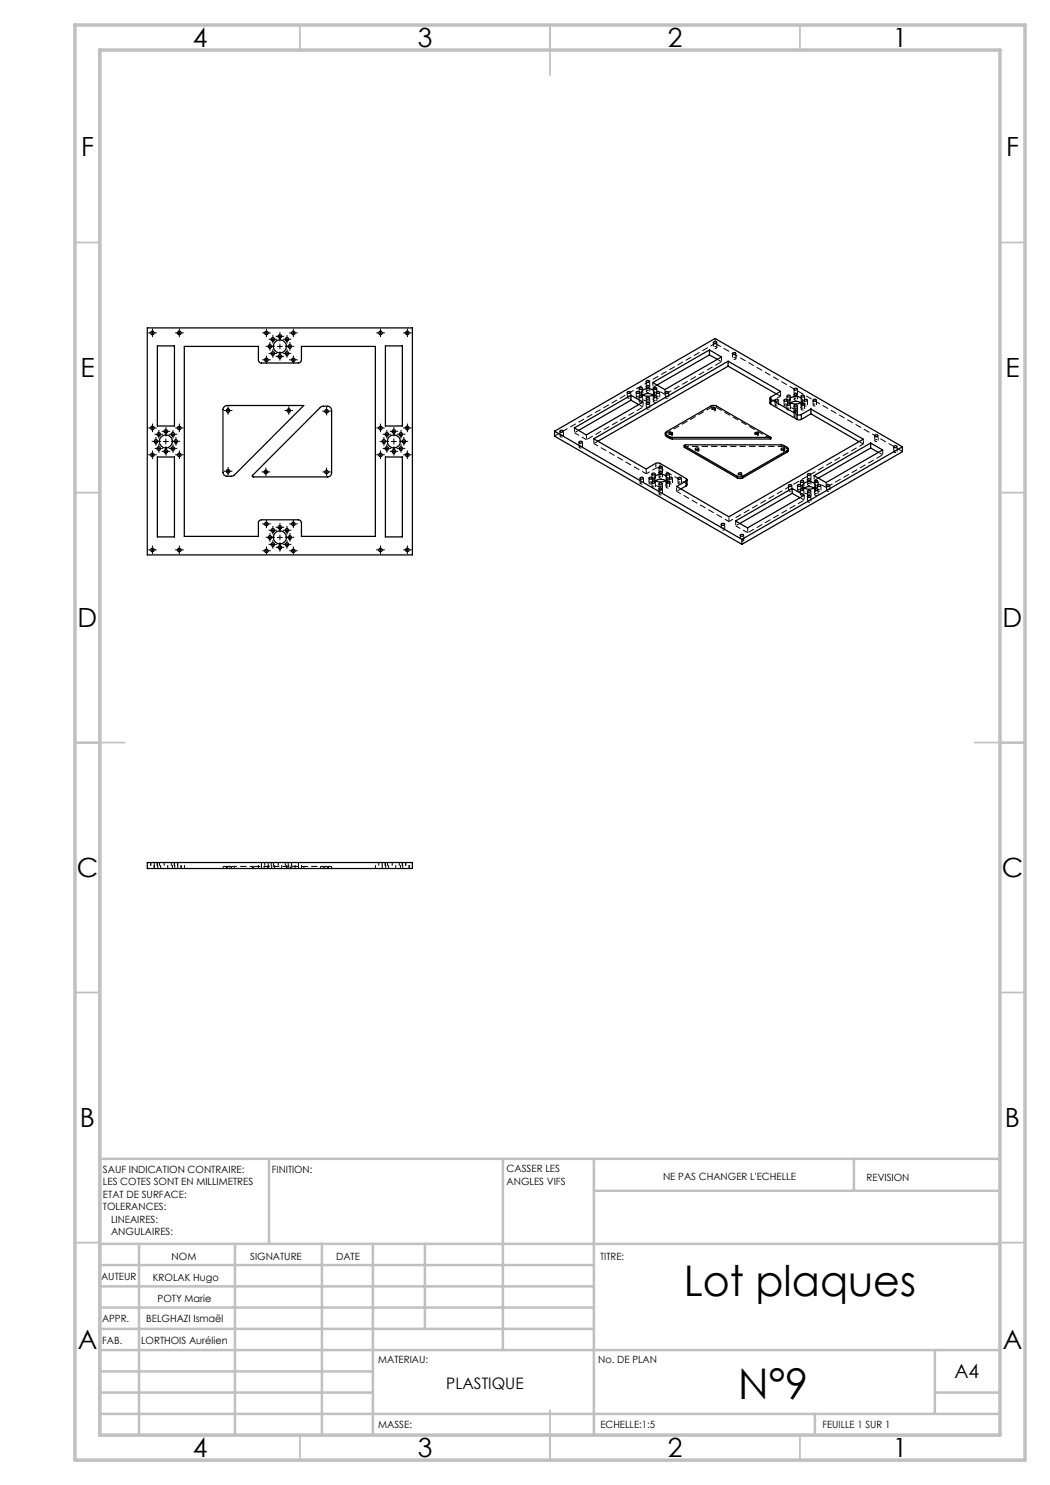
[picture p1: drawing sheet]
<svg xmlns="http://www.w3.org/2000/svg" width="210mm" height="297mm" viewBox="0 0 210 297" stroke-linecap="round" stroke-linejoin="round" font-family="sans-serif">
<g fill="none" stroke="#000" stroke-width=".2" stroke-dasharray="1.3 .6" stroke-dashoffset=".6" stroke-linecap="butt">
<path d="M128.6 79a.55 .55 0 0 0-.3 .5 .55 .55 0 0 0 .4 .5M131.2 96.1a.55 .55 0 0 0-.4 .5 .55 .55 0 0 0 .4 .5M142.2 81.5l.6-.1 .5 .1M156.3 89.3h-19.2M158.2 80.5a.55 .55 0 0 0-.3 .5 .55 .55 0 0 0 .3 .5M160.9 97.6a.55 .55 0 0 0-.4 .5 .55 .55 0 0 0 .4 .5M30.1 172.5v1.2M30.2 172.5v1.2M30.8 173.7v-1.2M30.8 172.5v1.2M30.9 173.7v-1.2M31.4 172.5v1.2"/>
<path d="M31.5 172.5v1.2M31.5 173.7v-1.2M31.9 172.5v1.2M32.1 173.7v-1.2M32.8 172.5v1.2M33.5 173.7v-1.2M34.3 172.5v1.2M34.5 173.7v-1.2M34.8 172.5v1.2M34.9 172.5v1.2M35 173.7v-1.2M35.5 172.5v1.2"/>
<path d="M35.5 173.7v-1.2M36.2 173.7v-1.2M36.9 173.7v-1.2M51.7 173.7v-1.2M52.3 173.7v-1.2M52.3 172.5v1.2M53 172.5v1.2M53.6 172.5v1.2M53.7 173.7v-1.2M54.2 172.5v1.2M54.3 173.7v-1.2M54.7 172.5v1.2"/>
<path d="M54.9 173.7v-1.2M55.6 172.5v1.2M56.3 173.7v-1.2M57.1 172.5v1.2M57.3 173.7v-1.2M57.6 172.5v1.2M57.8 173.7v-1.2M58.3 172.5v1.2M58.3 173.7v-1.2M59 173.7v-1.2M59.7 172.5v1.2M59.7 173.7v-1.2"/>
<path d="M60.3 173.7v-1.2M75.1 173.7v-1.2M75.8 172.5v1.2M76.4 172.5v1.2M76.5 173.7v-1.2M77 172.5v1.2M77.1 172.5v1.2M77.1 173.7v-1.2M77.5 172.5v1.2M77.7 173.7v-1.2M78.4 172.5v1.2M79.1 173.7v-1.2"/>
<path d="M79.9 172.5v1.2M80.1 173.7v-1.2M80.4 172.5v1.2M80.5 172.5v1.2M80.6 173.7v-1.2M81.1 172.5v1.2M81.8 173.7v-1.2"/>
</g>
<g fill="none" stroke="#000" stroke-width=".2" stroke-dasharray="1.3 .6" stroke-linecap="butt">
<path d="M128.7 80a1.55 1.55 0 0 0 2.2-.5l-.3-.5M131.2 97.1a1.55 1.55 0 0 0 2.2-.5l-.3-.5M133.1 87l.2-.4M133.3 86.6v-.3M133.8 86.6v.4M134.5 87v-.4M136.9 89.4l.2-.1M137.1 89.3v-.3M137.2 96.7l.2 .2M139.1 89.8v.3M139.8 90.1v-.3M142.2 81.2v.3"/>
<path d="M142.4 81.7v.3M143.1 82v-.3M143.3 81.5v-.3M147.7 94.7v.4M148.4 95.1v-.4M151 86.6v.4M151.7 87v-.4M154 80.6l.2-.2M156.2 89.8v.3M156.3 89v.3M156.3 89.3l.5 .1M156.8 89.4v-.3"/>
<path d="M156.9 90.1v-.3M157.4 89.5v.3M157.4 89.8l.3 .3M158.2 81.5a1.55 1.55 0 0 0 2.3-.5l-.4-.5M160.9 98.6a1.55 1.55 0 0 0 2.2-.5l-.3-.5M180.5 90.3l-37.5-21.6M44.6 173.7v-.4M45.3 173.3v.4M45.4 173.3v.4M45.4 173.7v-.4M46 173.7v-.4M46.3 173.7v-.4"/>
<path d="M46.3 173.3h.6M46.9 173.3v.4M50.5 173.3h.2M50.5 173.3v.4M50.5 173.7v-.4M50.7 173.3v.4M52.8 173.3v.4M53.5 173.7v-.4M57.4 173.3v.4M58.1 173.7v-.4M60.8 173.3v.4M64.1 173.3v.4"/>
<path d="M64.7 173.7v-.4M65 173.3v.4M65.5 173.7v-.4M65.5 173.3v.4M65.7 173.7v-.4M66.3 173.3v.4"/>
</g>
<path d="M131.2 93.6l.4-.1 .4 .1M157.4 89.8l-.6-.4M145.8 104.3l26.9-15.5M44.6 173.3h.8M45.4 173.3h.9M65.5 173.3h.8" fill="none" stroke="#000" stroke-width=".2" stroke-dasharray="1.3 .6" stroke-dashoffset=".4" stroke-linecap="butt"/>
<path d="M134.4 86.8l.1 .1a.33 .33 0 0 1-.3 .3 .33 .33 0 0 1-.4-.3l.2-.1M139.6 89.9l.1 .1a.33 .33 0 0 1-.3 .3 .33 .33 0 0 1-.3-.3l.1-.1M143 81.8l.1 .1a.33 .33 0 0 1-.3 .3 .33 .33 0 0 1-.4-.3l.1-.1M148.2 94.9l.1 .1a.33 .33 0 0 1-.3 .3 .33 .33 0 0 1-.3-.3l.1-.1M151.5 86.8l.2 .1a.33 .33 0 0 1-.4 .3 .33 .33 0 0 1-.3-.3l.1-.1M156.8 89.9l.1 .1a.33 .33 0 0 1-.3 .3 .33 .33 0 0 1-.3-.3l.1-.1M46.9 173.3h3.6" fill="none" stroke="#000" stroke-width=".2" stroke-dasharray="1.3 .6" stroke-dashoffset=".7" stroke-linecap="butt"/>
<path d="M50.7 173.3h14.8" fill="none" stroke="#000" stroke-width=".2" stroke-dasharray="1.3 .6" stroke-dashoffset="-.1" stroke-linecap="butt"/>
<g fill="none" stroke="#000" stroke-width=".25">
<path d="M29.5 65.6h53v45.4h-53zM31.5 69.2h3.4v16h-3.4zM36.9 69.3h14.8v2.7a.6 .6 0 0 0 .6 .6h7.4a.6 .6 0 0 0 .6-.6v-2.7h14.8v38h-14.8v-2.7a.6 .6 0 0 0-.6-.6h-7.4a.6 .6 0 0 0-.6 .6v2.7h-14.8zM77.1 69.2h3.4v16h-3.4zM125.5 78.3l.6 .1a.3 .3 0 0 1-.3 .3 .3 .3 0 0 1-.3-.4zM126.2 79.1v.9M127.3 78.3h.3l.3 .1a.3 .3 0 0 1-.3 .3 .3 .3 0 0 1-.3-.4zM127.8 77.6a.35 .35 0 0 1 .4-.1 .35 .35 0 0 1 .3 .2 .35 .35 0 0 1-.4 .2 .35 .35 0 0 1-.3-.3zM127.9 79.2l.3-.1 .3 .1a.32 .32 0 0 1-.3 .3 .32 .32 0 0 1-.4-.3zM128.4 78.2a1.71 1.71 0 0 1 2.4 .1 1.11 1.11 0 0 1-1.5 .9 .83 .83 0 0 1-.9-1zM128.6 79a1.87 1.87 0 0 1 2 0M129.3 76.2a.3 .3 0 0 1 .3-.1 .3 .3 0 0 1 .2 .3h-.5z"/>
<path d="M129.3 79.6a.3 .3 0 0 1 .3-.2 .3 .3 0 0 1 .2 .4h-.5zM129.3 77.3a.35 .35 0 0 1 .3-.2 .35 .35 0 0 1 .3 .3 .34 .34 0 0 1-.4 .2 .34 .34 0 0 1-.2-.3zM130.6 76.5l11.3-6.5 2.4 1.4-11.3 6.5zM130.7 77.6a.35 .35 0 0 1 .3-.1 .35 .35 0 0 1 .3 .2 .35 .35 0 0 1-.4 .2 .35 .35 0 0 1-.2-.3zM130.7 79.2l.3-.1 .3 .1a.32 .32 0 0 1-.3 .3 .32 .32 0 0 1-.3-.3zM131.3 78.3h.3l.3 .1a.32 .32 0 0 1-.3 .3 .32 .32 0 0 1-.3-.3zM133.1 78.3h.3l.3 .1a.32 .32 0 0 1-.3 .3 .32 .32 0 0 1-.3-.3zM141.9 70v1M141.9 71l-10.5 6M141.9 71l1.5 .9M142.7 68.4a.31 .31 0 0 1 .4-.1 .31 .31 0 0 1 .2 .4h-.5zM145.6 72.2l10.5 6.1-1.9 1.1a.24 .24 0 0 0-.2 .2 .24 .24 0 0 0 .2 .3"/>
<path d="M145.6 72.2l-26.9 15.6 10.5 6 1.9-1.1 .7-.1 5.4 3.1a.26 .26 0 0 1 .2 .3 .26 .26 0 0 1-.2 .2M145.6 72.2v1M145.6 73.2l-26 15M145.6 73.2l9.7 5.6M146.5 70.7a.35 .35 0 0 1 .4-.2 .35 .35 0 0 1 .2 .3 .35 .35 0 0 1-.3 .1 .35 .35 0 0 1-.3-.2zM154 79.6v1l.2 .3M154.2 79.9l5.2 3M154.2 79.9v1M155 80a.35 .35 0 0 1 .4-.2 .35 .35 0 0 1 .2 .3 .35 .35 0 0 1-.3 .2 .35 .35 0 0 1-.3-.3zM156.8 80a.35 .35 0 0 1 .4-.2 .35 .35 0 0 1 .2 .3 .35 .35 0 0 1-.3 .2 .35 .35 0 0 1-.3-.3zM157.5 79.1a.28 .28 0 0 1 .4-.1 .28 .28 0 0 1 .1 .4h-.5l-.1-.2zM158 79.6a1.72 1.72 0 0 1 2.4 .3 1.11 1.11 0 0 1-1.5 .9 .8 .8 0 0 1-1-1z"/>
<path d="M158.8 77.8a.3 .3 0 0 1 .4-.2 .3 .3 0 0 1 .2 .4h-.5zM158.9 78.7h.2l.4 .1a.32 .32 0 0 1-.4 .3 .32 .32 0 0 1-.3-.3zM160.3 79.1a.28 .28 0 0 1 .4-.1 .28 .28 0 0 1 .1 .4h-.5l-.1-.2zM160.8 80a.36 .36 0 0 1 .4-.2 .36 .36 0 0 1 .3 .3 .35 .35 0 0 1-.4 .2 .35 .35 0 0 1-.3-.3zM162.6 80a.36 .36 0 0 1 .4-.2 .36 .36 0 0 1 .3 .3 .35 .35 0 0 1-.4 .2 .35 .35 0 0 1-.3-.3zM31.5 91.4h3.4v16h-3.4zM44.8 81.3l.6-.2h15.3l-13.9 13.9-.4 .2h-1a.78 .78 0 0 1-.8-.7v-12.6zM64.1 81.5l.5-.3h.9a.85 .85 0 0 1 .8 .9v12.5a.78 .78 0 0 1-.8 .8h-14.9l-.2-.2zM77.1 91.4h3.4v16h-3.4zM110.9 86.3l32.1-18.6 37.5 21.7M110.9 86.3l37.5 21.6M110.9 86.3v.9l37.5 21.7"/>
<path d="M112 86.2a.35 .35 0 0 1 .4-.2 .35 .35 0 0 1 .2 .3 .35 .35 0 0 1-.3 .2 .35 .35 0 0 1-.3-.3zM114.9 85.6l11.3-6.5 2.4 1.3-11.3 6.6zM115.8 88.4a.35 .35 0 0 1 .4-.2 .35 .35 0 0 1 .3 .3 .35 .35 0 0 1-.4 .1 .35 .35 0 0 1-.3-.2zM126.2 80l-10.5 6.1M126.2 80l1.5 .9M128 95.6a.35 .35 0 0 1 .4-.2 .35 .35 0 0 1 .3 .3 .35 .35 0 0 1-.4 .1 .35 .35 0 0 1-.3-.2zM129.3 80.6a.35 .35 0 0 1 .3-.1 .35 .35 0 0 1 .3 .2 .35 .35 0 0 1-.4 .2 .35 .35 0 0 1-.2-.3zM129.8 95.6a.35 .35 0 0 1 .4-.2 .35 .35 0 0 1 .3 .3 .35 .35 0 0 1-.4 .1 .35 .35 0 0 1-.3-.2zM130.5 96.3l.6 .1a.34 .34 0 0 1-.4 .3 .34 .34 0 0 1-.3-.3zM130.5 94.7a.28 .28 0 0 1 .3-.1 .28 .28 0 0 1 .2 .4h-.5l-.1-.2zM131.1 95.2a1.72 1.72 0 0 1 2.3 .3 1.13 1.13 0 0 1-1.5 .9 .83 .83 0 0 1-1-1zM131.2 96.1a1.81 1.81 0 0 1 1.9 0"/>
<path d="M131.8 96.7a.38 .38 0 0 1 .4-.1 .38 .38 0 0 1 .3 .3 .38 .38 0 0 1-.4 .1 .38 .38 0 0 1-.3-.3zM131.8 93.3a.38 .38 0 0 1 .4-.1 .38 .38 0 0 1 .3 .3 .38 .38 0 0 1-.4 .1 .38 .38 0 0 1-.3-.3zM131.9 94.3l.6 .1a.3 .3 0 0 1-.4 .3 .3 .3 0 0 1-.2-.4zM131.9 97.7l.6 .1a.3 .3 0 0 1-.4 .2 .3 .3 0 0 1-.2-.3zM133.1 86.6v.5l.2 .2M133.2 94.8a.32 .32 0 0 1 .4-.2 .32 .32 0 0 1 .2 .4h-.5zM133.2 96.4a.39 .39 0 0 1 .7 .1 .39 .39 0 0 1-.7-.1zM133.3 87a.35 .35 0 0 1-.2-.3 .35 .35 0 0 1 .2-.4l9-5.2h.4h.5l11 6.4M133.3 87l.6 .3M133.3 87v.3M133.3 87.3l.6 .4M133.8 95.6a.35 .35 0 0 1 .4-.2 .35 .35 0 0 1 .2 .3 .35 .35 0 0 1-.3 .1 .35 .35 0 0 1-.3-.2z"/>
<path d="M133.8 86.6a.36 .36 0 0 1 .4-.2 .36 .36 0 0 1 .3 .3 .35 .35 0 0 1-.4 .2 .35 .35 0 0 1-.3-.3zM133.9 87.3l.6 .2M133.9 87.7l.6 .1M133.9 87.3v.4M133.9 86.8h.5M134.5 87.5h19.7M134.5 87.5v.3M135.6 95.6a.35 .35 0 0 1 .4-.2 .35 .35 0 0 1 .2 .3 .35 .35 0 0 1-.3 .1 .35 .35 0 0 1-.3-.2zM136.8 89.1l.1 .4M136.9 89.2l-.1-.1 .3-.1h19.2l1.1 .5a.35 .35 0 0 1 .3 .3 .35 .35 0 0 1-.3 .3M136.9 89.2l10.5 6M136.9 89.2v.3"/>
<path d="M136.9 89.5l10.5 6.1M137.2 96.2v1M137.2 97.2l-1 .6M137.4 96v1l-.2 .2M139.1 89.6l.6 .1a.34 .34 0 0 1-.3 .3 .34 .34 0 0 1-.3-.3zM139.2 90h.4M142.5 81.6l.2-.1 .4 .1a.32 .32 0 0 1-.4 .3 .32 .32 0 0 1-.3-.3zM142.5 81.9h.4M147.4 95.6l.4 .1 .8-.1M147.4 95.2l.4 .2 .8-.2M147.4 95.2v.4M147.7 94.6l.3-.1 .3 .2a.32 .32 0 0 1-.3 .3 .32 .32 0 0 1-.3-.3z"/>
<path d="M147.8 94.9h.4M148.6 95.2v.4M151 86.6a.38 .38 0 0 1 .4-.2 .38 .38 0 0 1 .3 .3 .38 .38 0 0 1-.4 .2 .38 .38 0 0 1-.3-.3zM151.1 86.8h.4M154.2 87.5v.3h-19.7M154.2 80.9l5.2 3M156.2 89.7a.31 .31 0 0 1 .4-.1 .31 .31 0 0 1 .2 .4h-.5zM156.4 90h.4M157.4 80.8a.35 .35 0 0 1 .4-.2 .35 .35 0 0 1 .2 .3 .35 .35 0 0 1-.3 .2 .35 .35 0 0 1-.3-.3zM157.4 90.1l-8.8 5.1M157.4 90.1v.3M157.4 90.4l-8.8 5.2"/>
<path d="M157.7 89.8v.4l-.3 .2M157.7 97a.38 .38 0 0 1 .4-.1 .38 .38 0 0 1 .3 .3 .38 .38 0 0 1-.4 .1 .38 .38 0 0 1-.3-.3zM158.2 80.5a1.87 1.87 0 0 1 1.9 0M158.4 97.7v1M158.4 98.7l-10.4 6M158.4 98.7l1.6 .9M158.8 81.1a.31 .31 0 0 1 .4-.1 .31 .31 0 0 1 .2 .3h-.5zM158.9 82.1l.2-.1 .4 .2a.32 .32 0 0 1-.4 .2 .32 .32 0 0 1-.3-.2zM159.4 82.9l.3 .1 .6-.1M159.4 83.9l.3 .1 .6-.1M159.4 82.9v1M159.5 97a.38 .38 0 0 1 .4-.1 .38 .38 0 0 1 .3 .3 .38 .38 0 0 1-.4 .1 .38 .38 0 0 1-.3-.3z"/>
<path d="M160.1 96.2a.35 .35 0 0 1 .4-.1 .35 .35 0 0 1 .2 .3 .35 .35 0 0 1-.4 .1 .35 .35 0 0 1-.2-.3zM160.1 97.9a.3 .3 0 0 1 .4-.2 .3 .3 0 0 1 .2 .4h-.5zM160.2 80.8a.35 .35 0 0 1 .4-.2 .35 .35 0 0 1 .3 .3 .35 .35 0 0 1-.4 .2 .35 .35 0 0 1-.3-.3zM160.3 82.9v1M160.6 96.8a1.71 1.71 0 0 1 2.5 .1 1.07 1.07 0 0 1-1.5 .9 .83 .83 0 0 1-1-1zM160.8 97.6a2.1 2.1 0 0 1 2 0M161.5 94.8a.35 .35 0 0 1 .4-.1 .35 .35 0 0 1 .2 .3 .35 .35 0 0 1-.3 .1 .35 .35 0 0 1-.3-.3zM161.5 98.2a.35 .35 0 0 1 .4-.2 .35 .35 0 0 1 .2 .4 .35 .35 0 0 1-.3 .1 .35 .35 0 0 1-.3-.3zM161.6 99.2a.28 .28 0 0 1 .4-.1 .28 .28 0 0 1 .1 .3h-.5l-.1-.1zM161.6 95.8l.2-.1 .3 .2a.32 .32 0 0 1-.3 .3 .32 .32 0 0 1-.3-.3zM162.2 81.8l10.4 6-26.8 15.6-10.5-6.1 1.9-1.1M162.2 81.8l-1.9 1.1"/>
<path d="M162.2 81.8v1M162.2 82.8l9.6 5.5M162.2 82.8l-1.9 1.1M162.8 95.1l11.3-6.5 2.4 1.4-11.3 6.5zM162.9 97.9a.3 .3 0 0 1 .4-.2 .3 .3 0 0 1 .2 .4h-.5zM162.9 96.2a.35 .35 0 0 1 .4-.1 .35 .35 0 0 1 .2 .3 .35 .35 0 0 1-.3 .1 .35 .35 0 0 1-.3-.3zM163.5 97a.31 .31 0 0 1 .4-.1 .31 .31 0 0 1 .2 .4h-.5zM165.3 97a.31 .31 0 0 1 .4-.1 .31 .31 0 0 1 .2 .4h-.5zM174.1 88.6v1M174.1 89.6l-10.4 6M174.1 89.6l1.6 .9M175 87h.5a.26 .26 0 0 1-.2 .3 .26 .26 0 0 1-.3-.3z"/>
<path d="M178.8 89.2a.28 .28 0 0 1 .4-.1 .28 .28 0 0 1 .1 .4h-.5l-.1-.1zM180.5 89.4l-32.1 18.5M180.5 89.4v.9l-32.1 18.6M144.3 104.8a.38 .38 0 0 1 .3-.2 .38 .38 0 0 1 .3 .3 .38 .38 0 0 1-.4 .2 .38 .38 0 0 1-.2-.3zM147.1 104.2l11.3-6.5 2.4 1.4-11.3 6.5zM148.1 106.9h.3l.3 .1a.32 .32 0 0 1-.3 .3 .32 .32 0 0 1-.3-.3zM148.4 107.9v1M29.5 172.5h53v1.2h-53z"/>
<circle cx="30.5" cy="66.6" r=".35"/>
<circle cx="35.9" cy="66.6" r=".36"/>
<circle cx="53.3" cy="66.6" r=".36"/>
<circle cx="53.3" cy="72" r=".36"/>
<circle cx="54" cy="69.3" r=".35"/>
<circle cx="54.6" cy="67.9" r=".35"/>
<circle cx="54.6" cy="70.7" r=".35"/>
<circle cx="56" cy="67.3" r=".35"/>
<circle cx="56" cy="69.3" r="1.3"/>
<circle cx="56" cy="71.3" r=".35"/>
<circle cx="57.4" cy="67.9" r=".35"/>
<circle cx="57.4" cy="70.7" r=".35"/>
<circle cx="58" cy="69.3" r=".35"/>
<circle cx="58.7" cy="66.6" r=".35"/>
<circle cx="58.7" cy="72" r=".35"/>
<circle cx="76.1" cy="66.6" r=".34"/>
<circle cx="81.5" cy="66.6" r=".35"/>
<circle cx="30.5" cy="85.6" r=".35"/>
<circle cx="30.5" cy="91" r=".35"/>
<circle cx="31.2" cy="88.3" r=".35"/>
<circle cx="31.7" cy="89.7" r=".35"/>
<circle cx="31.8" cy="86.9" r=".34"/>
<circle cx="33.2" cy="88.3" r="1.3"/>
<circle cx="33.2" cy="90.3" r=".36"/>
<circle cx="33.2" cy="86.3" r=".36"/>
<circle cx="34.6" cy="89.7" r=".36"/>
<circle cx="34.6" cy="86.9" r=".35"/>
<circle cx="35.2" cy="88.3" r=".35"/>
<circle cx="35.9" cy="85.6" r=".35"/>
<circle cx="35.9" cy="91" r=".35"/>
<circle cx="45.6" cy="94.3" r=".35"/>
<circle cx="45.6" cy="82.1" r=".35"/>
<circle cx="53.2" cy="94.4" r=".35"/>
<circle cx="57.7" cy="82.1" r=".35"/>
<circle cx="65.3" cy="82.3" r=".36"/>
<circle cx="65.3" cy="94.4" r=".36"/>
<circle cx="76.1" cy="85.6" r=".35"/>
<circle cx="76.1" cy="91" r=".35"/>
<circle cx="76.8" cy="88.3" r=".35"/>
<circle cx="77.4" cy="89.7" r=".35"/>
<circle cx="77.4" cy="86.9" r=".34"/>
<circle cx="78.8" cy="88.3" r="1.31"/>
<circle cx="78.8" cy="90.3" r=".35"/>
<circle cx="78.8" cy="86.3" r=".35"/>
<circle cx="80.2" cy="89.7" r=".35"/>
<circle cx="80.2" cy="86.9" r=".34"/>
<circle cx="80.8" cy="88.3" r=".35"/>
<circle cx="81.4" cy="85.6" r=".35"/>
<circle cx="81.5" cy="91" r=".35"/>
<circle cx="30.5" cy="110" r=".35"/>
<circle cx="35.9" cy="110" r=".36"/>
<circle cx="53.3" cy="110.2" r=".36"/>
<circle cx="53.3" cy="104.8" r=".35"/>
<circle cx="54" cy="107.5" r=".35"/>
<circle cx="54.6" cy="106.1" r=".35"/>
<circle cx="54.6" cy="108.9" r=".35"/>
<circle cx="56" cy="107.5" r="1.31"/>
<circle cx="56" cy="109.5" r=".35"/>
<circle cx="56" cy="105.5" r=".35"/>
<circle cx="57.4" cy="108.9" r=".35"/>
<circle cx="57.4" cy="106.1" r=".35"/>
<circle cx="58" cy="107.5" r=".35"/>
<circle cx="58.7" cy="110.2" r=".35"/>
<circle cx="58.7" cy="104.8" r=".34"/>
<circle cx="76.1" cy="110" r=".35"/>
<circle cx="81.5" cy="110" r=".35"/>
</g>
<g fill="none" stroke="#000" stroke-width=".2" stroke-dasharray="1.3 .6" stroke-dashoffset=".9" stroke-linecap="butt">
<path d="M125.6 79.6l.5-.1a.33 .33 0 0 0-.3-.3 .33 .33 0 0 0-.3 .3l.1 .1M127.4 79.6l.5-.1a.33 .33 0 0 0-.3-.3 .33 .33 0 0 0-.3 .3l.1 .1M127.9 78.8l.6-.1a.33 .33 0 0 0-.3-.3 .33 .33 0 0 0-.3 .3v.1M129.4 78.4h.5a.33 .33 0 0 0-.3-.3 .33 .33 0 0 0-.3 .3h.1M129.4 77.4l.5-.1a.33 .33 0 0 0-.3-.2 .33 .33 0 0 0-.3 .2l.1 .1M130.8 78.8l.5-.1a.33 .33 0 0 0-.3-.3 .33 .33 0 0 0-.3 .3l.1 .1M131.4 79.6l.5-.1a.33 .33 0 0 0-.3-.3 .33 .33 0 0 0-.3 .3l.1 .1M133.2 79.6l.5-.1a.33 .33 0 0 0-.3-.3 .33 .33 0 0 0-.3 .3l.1 .1M143.3 69.3l-.6 .1a.33 .33 0 0 0 .3 .3 .33 .33 0 0 0 .4-.3l-.1-.1M147.1 71.5l-.6 .1a.33 .33 0 0 0 .3 .3 .33 .33 0 0 0 .4-.3l-.1-.1M158.9 80l.6-.1a.33 .33 0 0 0-.3-.3 .33 .33 0 0 0-.4 .3l.1 .1M158.9 78.9h.6a.33 .33 0 0 0-.3-.3 .33 .33 0 0 0-.4 .3h.1"/>
<path d="M112.1 87.3h.6a.33 .33 0 0 0-.4-.3 .33 .33 0 0 0-.3 .3h.1M115.9 89.5h.6a.33 .33 0 0 0-.3-.3 .33 .33 0 0 0-.4 .3h.1M127.9 80.4l.6-.1a.33 .33 0 0 0-.3-.2 .33 .33 0 0 0-.3 .2v.1M128.1 96.7h.6a.33 .33 0 0 0-.4-.3 .33 .33 0 0 0-.3 .3h.1M129.4 81.8l.5-.1a.33 .33 0 0 0-.3-.3 .33 .33 0 0 0-.3 .3l.1 .1M129.4 80.7h.5a.33 .33 0 0 0-.3-.3 .33 .33 0 0 0-.3 .3h.1M129.9 96.7h.6a.33 .33 0 0 0-.4-.3 .33 .33 0 0 0-.3 .3h.1M130.5 97.6l.6-.1a.33 .33 0 0 0-.4-.3 .33 .33 0 0 0-.3 .3l.1 .1M130.5 95.9h.6a.33 .33 0 0 0-.4-.3 .33 .33 0 0 0-.3 .3h.1M130.8 80.4l.5-.1a.33 .33 0 0 0-.3-.2 .33 .33 0 0 0-.3 .2l.1 .1M131.9 98.9h.6a.33 .33 0 0 0-.4-.3 .33 .33 0 0 0-.3 .3h.1M131.9 97.9l.6-.1a.33 .33 0 0 0-.4-.3 .33 .33 0 0 0-.3 .3l.1 .1"/>
<path d="M131.9 95.6l.6-.1a.33 .33 0 0 0-.4-.3 .33 .33 0 0 0-.3 .3l.1 .1M131.9 94.5h.6a.33 .33 0 0 0-.4-.3 .33 .33 0 0 0-.3 .3h.1M133.3 97.6l.6-.1a.33 .33 0 0 0-.3-.3 .33 .33 0 0 0-.4 .3l.1 .1M133.3 95.9h.6a.33 .33 0 0 0-.3-.3 .33 .33 0 0 0-.4 .3h.1M133.9 96.7h.6a.33 .33 0 0 0-.4-.3 .33 .33 0 0 0-.3 .3h.1M135.7 96.7h.6a.33 .33 0 0 0-.4-.3 .33 .33 0 0 0-.3 .3h.1M155.1 81.1h.6a.33 .33 0 0 0-.3-.3 .33 .33 0 0 0-.4 .3h.1M156.9 81.1h.6a.33 .33 0 0 0-.3-.3 .33 .33 0 0 0-.4 .3h.1M157.5 82l.6-.1a.33 .33 0 0 0-.4-.3 .33 .33 0 0 0-.3 .3l.1 .1M157.5 80.3h.6a.33 .33 0 0 0-.4-.3 .33 .33 0 0 0-.3 .3h.1M157.8 98.2l.6-.1a.33 .33 0 0 0-.4-.2 .33 .33 0 0 0-.3 .2l.1 .1M158.9 83.3h.6a.33 .33 0 0 0-.3-.3 .33 .33 0 0 0-.4 .3h.1"/>
<path d="M158.9 82.3l.6-.1a.33 .33 0 0 0-.3-.2 .33 .33 0 0 0-.4 .2l.1 .1M159.6 98.2l.6-.1a.33 .33 0 0 0-.4-.2 .33 .33 0 0 0-.3 .2l.1 .1M160.2 99h.6a.33 .33 0 0 0-.4-.3 .33 .33 0 0 0-.3 .3h.1M160.2 97.4l.6-.1a.33 .33 0 0 0-.4-.3 .33 .33 0 0 0-.3 .3l.1 .1M160.3 82l.6-.1a.33 .33 0 0 0-.3-.3 .33 .33 0 0 0-.4 .3l.1 .1M160.3 80.3h.6a.33 .33 0 0 0-.3-.3 .33 .33 0 0 0-.4 .3h.1M160.9 81.1h.6a.33 .33 0 0 0-.3-.3 .33 .33 0 0 0-.4 .3h.1M161.6 99.4l.6-.1a.33 .33 0 0 0-.4-.3 .33 .33 0 0 0-.3 .3l.1 .1M161.6 97.1l.6-.1a.33 .33 0 0 0-.4-.3 .33 .33 0 0 0-.3 .3l.1 .1M161.6 96l.6-.1a.33 .33 0 0 0-.4-.2 .33 .33 0 0 0-.3 .2l.1 .1M162.7 81.1h.6a.33 .33 0 0 0-.3-.3 .33 .33 0 0 0-.4 .3h.1M163 99h.6a.33 .33 0 0 0-.3-.3 .33 .33 0 0 0-.4 .3h.1"/>
<path d="M163 97.4l.6-.1a.33 .33 0 0 0-.3-.3 .33 .33 0 0 0-.4 .3l.1 .1M163.6 98.2l.6-.1a.33 .33 0 0 0-.4-.2 .33 .33 0 0 0-.3 .2l.1 .1M165.4 98.2l.6-.1a.33 .33 0 0 0-.4-.2 .33 .33 0 0 0-.3 .2l.1 .1M175 88.3l.6-.1a.33 .33 0 0 0-.3-.3 .33 .33 0 0 0-.3 .3v.1M178.8 90.5l.6-.1a.33 .33 0 0 0-.3-.3 .33 .33 0 0 0-.3 .3v.1M144.8 105.7h-.5a.33 .33 0 0 0 .3 .3 .33 .33 0 0 0 .3-.3h-.1M148.7 107.9h-.6a.33 .33 0 0 0 .3 .3 .33 .33 0 0 0 .3-.3M161.6 100.4l.6-.1a.33 .33 0 0 0-.4-.2 .33 .33 0 0 0-.3 .2l.1 .1"/>
</g>
<path d="M130.6 77.5l2.4 1.4M143 68.7l-32.1 18.5M114.9 86.6l2.4 1.3M162.8 96.1l2.4 1.4M147.1 105.2l2.4 1.4" fill="none" stroke="#000" stroke-width=".2" stroke-dasharray="1.3 .6" stroke-dashoffset=".2" stroke-linecap="butt"/>
<g fill="none" stroke="#000" stroke-width=".2" stroke-dasharray="1.3 .6" stroke-dashoffset=".5" stroke-linecap="butt">
<path d="M125.5 78.5v1M126.2 79.5v-1M127.3 78.5v1M127.8 79.3v1M127.8 77.7v.9M128 79.5v-1M128.3 78.5v1M128.5 78.6v-.9M129.3 79.6v1M129.3 77.3v1M129.3 76.3v1M130 78.3v-1"/>
<path d="M130 77.3v-1M130.6 76.5v1M130.7 79.3v1M130.7 77.7v.9M130.9 79.5v-1M131.3 78.5v1M131.4 78.6v-.9M131.4 77l-.8 .5M132 79.5v-1M133 77.9v1M133.1 78.5v1M133.8 79.5v-1"/>
<path d="M142.7 68.5v1M143 67.7v1M143.4 69.5v-1M144.3 71.4v.9M144.3 72.3l-.8-.4M146.5 70.7v1M147.2 71.7v-1M156.1 79.2v-.9M156.1 79.2l-.8-.4M157.4 79.2v1M158.8 78.9v.9M158.8 77.8v1"/>
<path d="M159.5 79.8v-.9M159.5 78.8v-1M160.2 79.2v1M112 86.2v1M112.7 87.2v-1M114.9 85.6v1M115.7 86.1l-.8 .5M115.8 88.4v1M116.5 89.4v-1M117.3 87v.9M118.8 88.7v-1M119.6 88.2l-.8 .5"/>
<path d="M128 95.6v1M128.5 80.3v-1M128.6 80.4v1M128.6 81.4l-.8-.5M128.7 96.6v-1M129.2 94.8l2-1.2M129.2 94.8v-1M129.3 80.7v.9M129.8 95.6v1M130 81.6v-.9M130 80.6v-1M130.4 96.4v1"/>
<path d="M130.4 94.8v1M130.5 96.6v-1M130.8 95.6v1M131.1 97.4v-1M131.1 95.8v-1M131.2 92.7v.9M131.4 80.3v-1M131.8 97.8v1M131.8 96.8v.9M131.8 94.5v.9M131.8 93.4v1M132 93.6l5.2 3.1"/>
<path d="M132 93.6v-.9M132.5 98.8v-1M132.5 97.7v-.9M132.5 95.4v-.9M132.5 94.4v-1M133.2 96.4v1M133.2 94.8v1M133.4 96.6v-1M133.8 95.6v1M133.9 97.4v-1M133.9 95.8v-1M134.5 96.6v-1"/>
<path d="M135.3 98.3v-1M135.6 95.6v1M136.2 97.8l-.9 .5M136.3 96.6v-1M137.2 95.7v1M154.2 80.4v-1M154.2 80.4l1.9-1.2M155 80v1M155.7 81v-1M156.8 80v1M157.4 80.8v1M157.5 81v-1"/>
<path d="M157.7 97.1v1M157.9 80v1M158.1 81.8v-1M158.1 80.2v-1M158.4 98.1v-1M158.8 82.2v1M158.8 81.2v1M159.5 97.1v1M159.5 83.2v-1M159.5 82.2v-1M160.1 97.9v1M160.1 96.3v.9"/>
<path d="M160.2 98.1v-1M160.2 80.8v1M160.5 81v-1M160.5 97.1v1M160.8 98.9v-1M160.8 97.2v-.9M160.8 80v1M160.9 99v1M160.9 81.8v-1M160.9 80.2v-1M161.5 99.3v1M161.5 98.2v1"/>
<path d="M161.5 95.9v1M161.5 94.9v1M161.5 81v-1M162.2 99.2v-1M162.2 96.9v-1M162.2 95.9v-1M162.6 80v1M162.8 95.1v1M162.9 97.9v1M162.9 96.3v.9M163.1 98.1v-1M163.3 81v-1"/>
<path d="M163.5 97.1v1M163.6 98.9v-1M163.6 97.2v-.9M163.7 95.6l-.9 .5M164.2 98.1v-1M165.2 96.5v1M165.3 97.1v1M166 98.1v-1M172.7 88.8v-1M172.7 88.8l-.9-.5M174.9 87.1v1M175.6 88.1v-1"/>
<path d="M176.5 90v1M176.5 91l-.8-.5M178.7 89.3v1M179.4 90.3v-1M144.2 104.8v1M144.9 105.8v-1M145.8 104.3v-1M147.1 104.2v1M148 104.7l-.9 .5M148.1 107v1M148.8 108v-1M149.5 105.6v1"/>
<path d="M160.9 100l-.9-.5M162.2 100.3v-1"/>
</g>
<path d="M133 78.9l11.3-6.6M117.3 87.9l11.3-6.5M165.2 97.5l11.3-6.5M149.5 106.6l11.4-6.6" fill="none" stroke="#000" stroke-width=".2" stroke-dasharray="1.3 .6" stroke-dashoffset="-.2" stroke-linecap="butt"/>
<path d="M118.8 88.7l10.4 6.1M135.3 98.3l10.5 6M142.2 81.5l-8.9 5.1" fill="none" stroke="#000" stroke-width=".2" stroke-dasharray="1.3 .6" stroke-dashoffset=".3" stroke-linecap="butt"/>
<path d="M154.2 87.8l-10.9-6.3" fill="none" stroke="#000" stroke-width=".2" stroke-dasharray="1.3 .6" stroke-dashoffset=".1" stroke-linecap="butt"/>
<g fill="none" stroke="#000" stroke-width=".2" stroke-dasharray="30.5 1.3 1.3 1.3" stroke-linecap="butt">
<path d="M30 66.6h-.4M30.5 66.1v-.4M30.5 67.1v.3M31 66.6h.3M35.4 66.6h-.4M35.9 66.1v-.4M35.9 67.1v.3M36.4 66.6h.3M52.8 66.6h-.3M52.8 72h-.3M53.3 66.1v-.4M53.3 67.1v.3"/>
<path d="M53.3 71.5v-.4M53.3 72.5v.3M53.5 69.3h-.4M53.8 66.6h.4M53.8 72h.4M54 68.8v-.4M54 69.8v.3M54.1 70.7h-.4M54.1 67.9h-.4M54.5 69.3h.3M54.6 70.2v-.4M54.6 71.2v.3"/>
<path d="M54.6 67.4v-.4M54.6 68.4v.3M55 69.3h-.8M55.1 70.7h.3M55.1 67.9h.3M55.5 67.3h-.4M55.5 71.3h-.4M56 68.3v-.8M56 70.3v.8M56 66.8v-.4M56 67.8v.3M56 70.8v-.4"/>
<path d="M56 71.8v.3M56.5 67.3h.3M56.5 71.3h.3M56.9 67.9h-.3M56.9 70.7h-.3M57 69.3h.8M57.4 67.4v-.4M57.4 68.4v.3M57.4 70.2v-.4M57.4 71.2v.3M57.5 69.3h-.4M57.9 67.9h.4"/>
<path d="M57.9 70.7h.4M58 68.8v-.4M58 69.8v.3M58.2 66.6h-.4M58.2 72h-.4M58.5 69.3h.3M58.7 66.1v-.4M58.7 67.1v.3M58.7 71.5v-.4M58.7 72.5v.3M59.2 66.6h.3M59.2 72h.3"/>
<path d="M75.6 66.6h-.3M76.1 66.1v-.4M76.1 67.1v.3M76.6 66.6h.4M81 66.6h-.4M81.5 66.1v-.4M81.5 67.1v.3M82 66.6h.3M30 85.6h-.3M30 91h-.3M30.5 85.1v-.4M30.5 86.1v.3"/>
<path d="M30.5 90.5v-.4M30.5 91.5v.3M30.7 88.3h-.4M31 85.6h.4M31 91h.4M31.2 87.8v-.4M31.2 88.8v.3M31.3 89.7h-.4M31.3 86.9h-.4M31.7 88.3h.3M31.8 89.2v-.4M31.8 90.2v.3"/>
<path d="M31.8 86.4v-.4M31.8 87.4v.3M32.2 88.3h-.8M32.3 89.7h.3M32.3 86.9h.3M32.7 86.3h-.4M32.7 90.3h-.4M33.2 87.3v-.8M33.2 89.3v.8M33.2 85.8v-.4M33.2 86.8v.3M33.2 89.8v-.4"/>
<path d="M33.2 90.8v.3M33.7 86.3h.3M33.7 90.3h.3M34.1 86.9h-.3M34.1 89.7h-.3M34.2 88.3h.8M34.6 86.4v-.4M34.6 87.4v.3M34.6 89.2v-.4M34.6 90.2v.3M34.7 88.3h-.4M35.1 86.9h.4"/>
<path d="M35.1 89.7h.4M35.2 87.8v-.4M35.2 88.8v.3M35.4 85.6h-.4M35.4 91h-.4M35.7 88.3h.3M35.9 85.1v-.4M35.9 86.1v.3M35.9 90.5v-.4M35.9 91.5v.3M36.4 85.6h.3M36.4 91h.3"/>
<path d="M45.1 94.2h-.3M45.1 82.1h-.3M45.6 93.7v-.3M45.6 94.7v.4M45.6 81.6v-.4M45.6 82.6v.3M46.1 94.2h.4M46.1 82.1h.4M52.7 94.4h-.4M53.2 93.9v-.4M53.2 94.9v.3M53.7 94.4h.3"/>
<path d="M57.3 82.1h-.4M57.8 81.6v-.4M57.8 82.6v.3M58.3 82.1h.3M64.8 82.2h-.3M64.8 94.4h-.3M65.3 81.7v-.3M65.3 82.7v.4M65.3 93.9v-.4M65.3 94.9v.3M65.8 82.2h.4M65.8 94.4h.4"/>
<path d="M75.6 85.6h-.3M75.6 91h-.3M76.1 85.1v-.4M76.1 86.1v.3M76.1 90.5v-.4M76.1 91.5v.3M76.3 88.3h-.4M76.6 85.6h.4M76.6 91h.4M76.8 87.8v-.4M76.8 88.8v.3M76.9 89.7h-.4"/>
<path d="M76.9 86.9h-.4M77.3 88.3h.3M77.4 89.2v-.4M77.4 90.2v.3M77.4 86.4v-.4M77.4 87.4v.3M77.8 88.3h-.8M77.9 89.7h.3M77.9 86.9h.3M78.3 86.3h-.4M78.3 90.3h-.4M78.8 87.3v-.8"/>
<path d="M78.8 89.3v.8M78.8 85.8v-.4M78.8 86.8v.3M78.8 89.8v-.4M78.8 90.8v.3M79.3 86.3h.3M79.3 90.3h.3M79.7 86.9h-.3M79.7 89.7h-.3M79.8 88.3h.8M80.2 86.4v-.4M80.2 87.4v.3"/>
<path d="M80.2 89.2v-.4M80.2 90.2v.3M80.3 88.3h-.4M80.7 86.9h.4M80.7 89.7h.4M80.8 87.8v-.4M80.8 88.8v.3M81 85.6h-.4M81 91h-.4M81.3 88.3h.3M81.5 85.1v-.4M81.5 86.1v.3"/>
<path d="M81.5 90.5v-.4M81.5 91.5v.3M82 85.6h.3M82 91h.3M30 110h-.4M30.5 109.5v-.4M30.5 110.5v.3M31 110h.3M35.4 110h-.4M35.9 109.5v-.4M35.9 110.5v.3M36.4 110h.3"/>
<path d="M52.8 104.8h-.3M52.8 110.1h-.3M53.3 104.3v-.4M53.3 105.3v.3M53.3 109.6v-.3M53.3 110.6v.4M53.5 107.5h-.4M53.8 104.8h.4M53.8 110.1h.4M54 107v-.4M54 108v.3M54.1 108.9h-.4"/>
<path d="M54.1 106h-.4M54.5 107.5h.3M54.6 108.4v-.4M54.6 109.4v.3M54.6 105.5v-.3M54.6 106.5v.4M55 107.5h-.8M55.1 108.9h.3M55.1 106h.3M55.5 105.5h-.4M55.5 109.5h-.4M56 106.5v-.8"/>
<path d="M56 108.5v.8M56 105v-.4M56 106v.3M56 109v-.4M56 110v.3M56.5 105.5h.3M56.5 109.5h.3M56.9 106h-.3M56.9 108.9h-.3M57 107.5h.8M57.4 105.5v-.3M57.4 106.5v.4"/>
<path d="M57.4 108.4v-.4M57.4 109.4v.3M57.5 107.5h-.4M57.9 106h.4M57.9 108.9h.4M58 107v-.4M58 108v.3M58.2 104.8h-.4M58.2 110.1h-.4M58.5 107.5h.3M58.7 104.3v-.4M58.7 105.3v.3"/>
<path d="M58.7 109.6v-.3M58.7 110.6v.4M59.2 104.8h.3M59.2 110.1h.3M75.6 110h-.3M76.1 109.5v-.4M76.1 110.5v.3M76.6 110h.4M81 110h-.4M81.5 109.5v-.4M81.5 110.5v.3M82 110h.3"/>
</g>
<g fill="none" stroke="#000" stroke-width=".2">
<path d="M30 66.6h1M30.5 66.1v1M35.3 66.6h1.1M35.8 66.1v1M52.8 66.6h1M52.8 72h1M53.3 66.1v1M53.3 71.5v1M53.5 69.3h1M54 68.8v1M54 67.9h1.1M54 70.7h1.1"/>
<path d="M54.6 67.4v1M54.6 70.2v1M55.5 69.3h1M55.5 67.3h1M55.5 71.3h1M56 66.8v1M56 68.8v1M56 70.8v1M56.9 67.9h1M56.9 70.7h1M57.4 67.4v1M57.4 70.2v1"/>
<path d="M57.5 69.3h1M58 68.8v1M58.2 66.6h1M58.2 72h1M58.7 66.1v1M58.7 71.5v1M75.6 66.6h1M76.1 66.1v1M81 66.6h1M81.5 66.1v1M30 85.6h1M30 91h1"/>
<path d="M30.5 85.1v1M30.5 90.5v1M30.7 88.3h1M31.2 87.8v1M31.3 86.9h.9M31.3 89.7h.9M31.7 86.4v1M31.7 89.2v1M32.7 88.3h1M32.7 86.3h1M32.7 90.3h1M33.2 85.8v1"/>
<path d="M33.2 87.8v1M33.2 89.8v1M34.1 86.9h1M34.1 89.7h1M34.6 86.4v1M34.6 89.2v1M34.7 88.3h1M35.2 87.8v1M35.3 85.6h1.1M35.3 91h1.1M35.9 85.1v1M35.9 90.5v1"/>
<path d="M45.1 94.3h1M45.1 82.1h1M45.6 81.6v1M45.6 93.8v1M52.7 94.4h1M53.2 93.9v1M57.3 82.1h.9M57.7 81.6v1M64.8 82.3h1M64.8 94.4h1M65.3 81.7v1.1M65.3 93.9v1"/>
<path d="M75.6 85.6h1M75.6 91h1M76.1 85.1v1M76.1 90.5v1M76.3 88.3h1M76.8 87.8v1M76.9 86.9h1M76.9 89.7h1M77.4 86.4v1M77.4 89.2v1M78.3 88.3h1M78.3 86.3h1"/>
<path d="M78.3 90.3h1M78.8 85.8v1M78.8 87.8v1M78.8 89.8v1M79.7 86.9h1M79.7 89.7h1M80.2 86.4v1M80.2 89.2v1M80.3 88.3h1M80.8 87.8v1M81 85.6h1M81 91h1"/>
<path d="M81.5 85.1v1M81.5 90.5v1M30 110h1M30.5 109.5v1M35.3 110h1.1M35.8 109.5v1M52.8 104.8h1M52.8 110.2h1M53.3 104.3v1M53.3 109.7v1M53.5 107.5h1M54 107v1"/>
<path d="M54 106.1h1.1M54 108.9h1.1M54.6 105.5v1.1M54.6 108.4v1M55.5 107.5h1M55.5 105.5h1M55.5 109.5h1M56 105v1M56 107v1M56 109v1M56.9 106.1h1M56.9 108.9h1"/>
<path d="M57.4 105.5v1.1M57.4 108.4v1M57.5 107.5h1M58 107v1M58.2 104.8h1M58.2 110.2h1M58.7 104.3v1M58.7 109.7v1M75.6 110h1M76.1 109.5v1M81 110h1M81.5 109.5v1"/>
</g>
<g fill="none" stroke="#c0c0c0" stroke-width=".35">
<path d="M60 5v5M110 5v10M160 5v5M15 48.5h5M200 48.5h5M15 98.5h5M200 98.5h5M15 148.5h10M195 148.5h10M15 198.5h5M200 198.5h5M15 248.5h5"/>
<path d="M200 248.5h5M60 287v5M110 282v10M160 287v5"/>
</g>
<g fill="none" stroke="#c0c0c0" stroke-width=".5">
<path d="M53.8 231.8v17M100.6 231.8v38.2M118.8 231.8v55.2M118.8 238.2h81.2M170.8 231.8v6.4M200 231.8h-180v55.2M20 248.8h180M20 257.3h98.8M20 253h98.8M27.8 248.8v38.2M47 248.8v38.2M64.4 248.8v38.2"/>
<path d="M74.6 248.8v38.2M85 248.8v17M20 265.8h98.8M20 261.5h98.8M20 278.5h54.6M20 274.3h54.6M20 270h180M187 278.5h13M187 270v12.8M20 282.8h180M163 282.8v4.2"/>
</g>
<path d="M15 5h190v287h-190zM20 10h180v277h-180z" fill="none" stroke="#c0c0c0" stroke-width=".7"/>
<g font-size="8.5">
<text x="136.8" y="259.3">Lot plaques</text>
<text x="147.6" y="279.7">N°9</text>
</g>
<g font-size="5.3">
<text x="38.5" y="9.5">4</text>
<text x="83.5" y="9.5">3</text>
<text x="133.5" y="9.5">2</text>
<text x="178.5" y="9.5">1</text>
<text x="16.2" y="31.3">F</text>
<text x="201.2" y="31.3">F</text>
<text x="16.1" y="75.5">E</text>
<text x="201.1" y="75.5">E</text>
<text x="15.5" y="125.5">D</text>
<text x="200.5" y="125.5">D</text>
<text x="15.4" y="175.5">C</text>
<text x="200.4" y="175.5">C</text>
<text x="16" y="225.5">B</text>
<text x="201" y="225.5">B</text>
<text x="15.5" y="269.8">A</text>
<text x="200.5" y="269.8">A</text>
<text x="38.5" y="291.5">4</text>
<text x="83.5" y="291.5">3</text>
<text x="133.5" y="291.5">2</text>
<text x="178.5" y="291.5">1</text>
</g>
<text font-size="3.9" x="190.9" y="275.5">A4</text>
<text font-size="3.2" x="89.2" y="277.9">PLASTIQUE</text>
<g font-size="2">
<text x="20.6" y="234.6">SAUF INDICATION CONTRAIRE:</text>
<text x="20.6" y="237.1">LES COTES SONT EN MILLIMETRES</text>
<text x="20.6" y="239.6">ETAT DE SURFACE:</text>
<text x="54.4" y="234.6">FINITION:</text>
<text x="101.3" y="234.5">CASSER LES</text>
<text x="101.3" y="237">ANGLES VIFS</text>
<text x="132.6" y="236">NE PAS CHANGER L'ECHELLE</text>
<text x="173.3" y="236.2">REVISION</text>
<text x="20.6" y="242.1">TOLERANCES:</text>
<text x="22.2" y="244.6">LINEAIRES:</text>
<text x="22.2" y="247.1">ANGULAIRES:</text>
<text x="34.3" y="252">NOM</text>
<text x="50" y="251.9">SIGNATURE</text>
<text x="67.2" y="251.9">DATE</text>
<text x="120" y="251.9">TITRE:</text>
<text x="20.2" y="256.1">AUTEUR</text>
<text x="30.6" y="256.1">KROLAK Hugo</text>
<text x="31.5" y="260.3">POTY Marie</text>
<text x="20.4" y="264.4">APPR.</text>
<text x="20.5" y="268.8">FAB.</text>
<text x="28.2" y="268.8">LORTHOIS Aurélien</text>
<text x="29.3" y="264.4">BELGHAZI Ismaël</text>
<text x="75.6" y="272.5">MATERIAU:</text>
<text x="119.6" y="272.5">No. DE PLAN</text>
<text x="75.6" y="285.5">MASSE:</text>
<text x="120.1" y="285.6">ECHELLE:1:5</text>
<text x="164.5" y="285.6">FEUILLE 1 SUR 1</text>
</g>
</svg>
